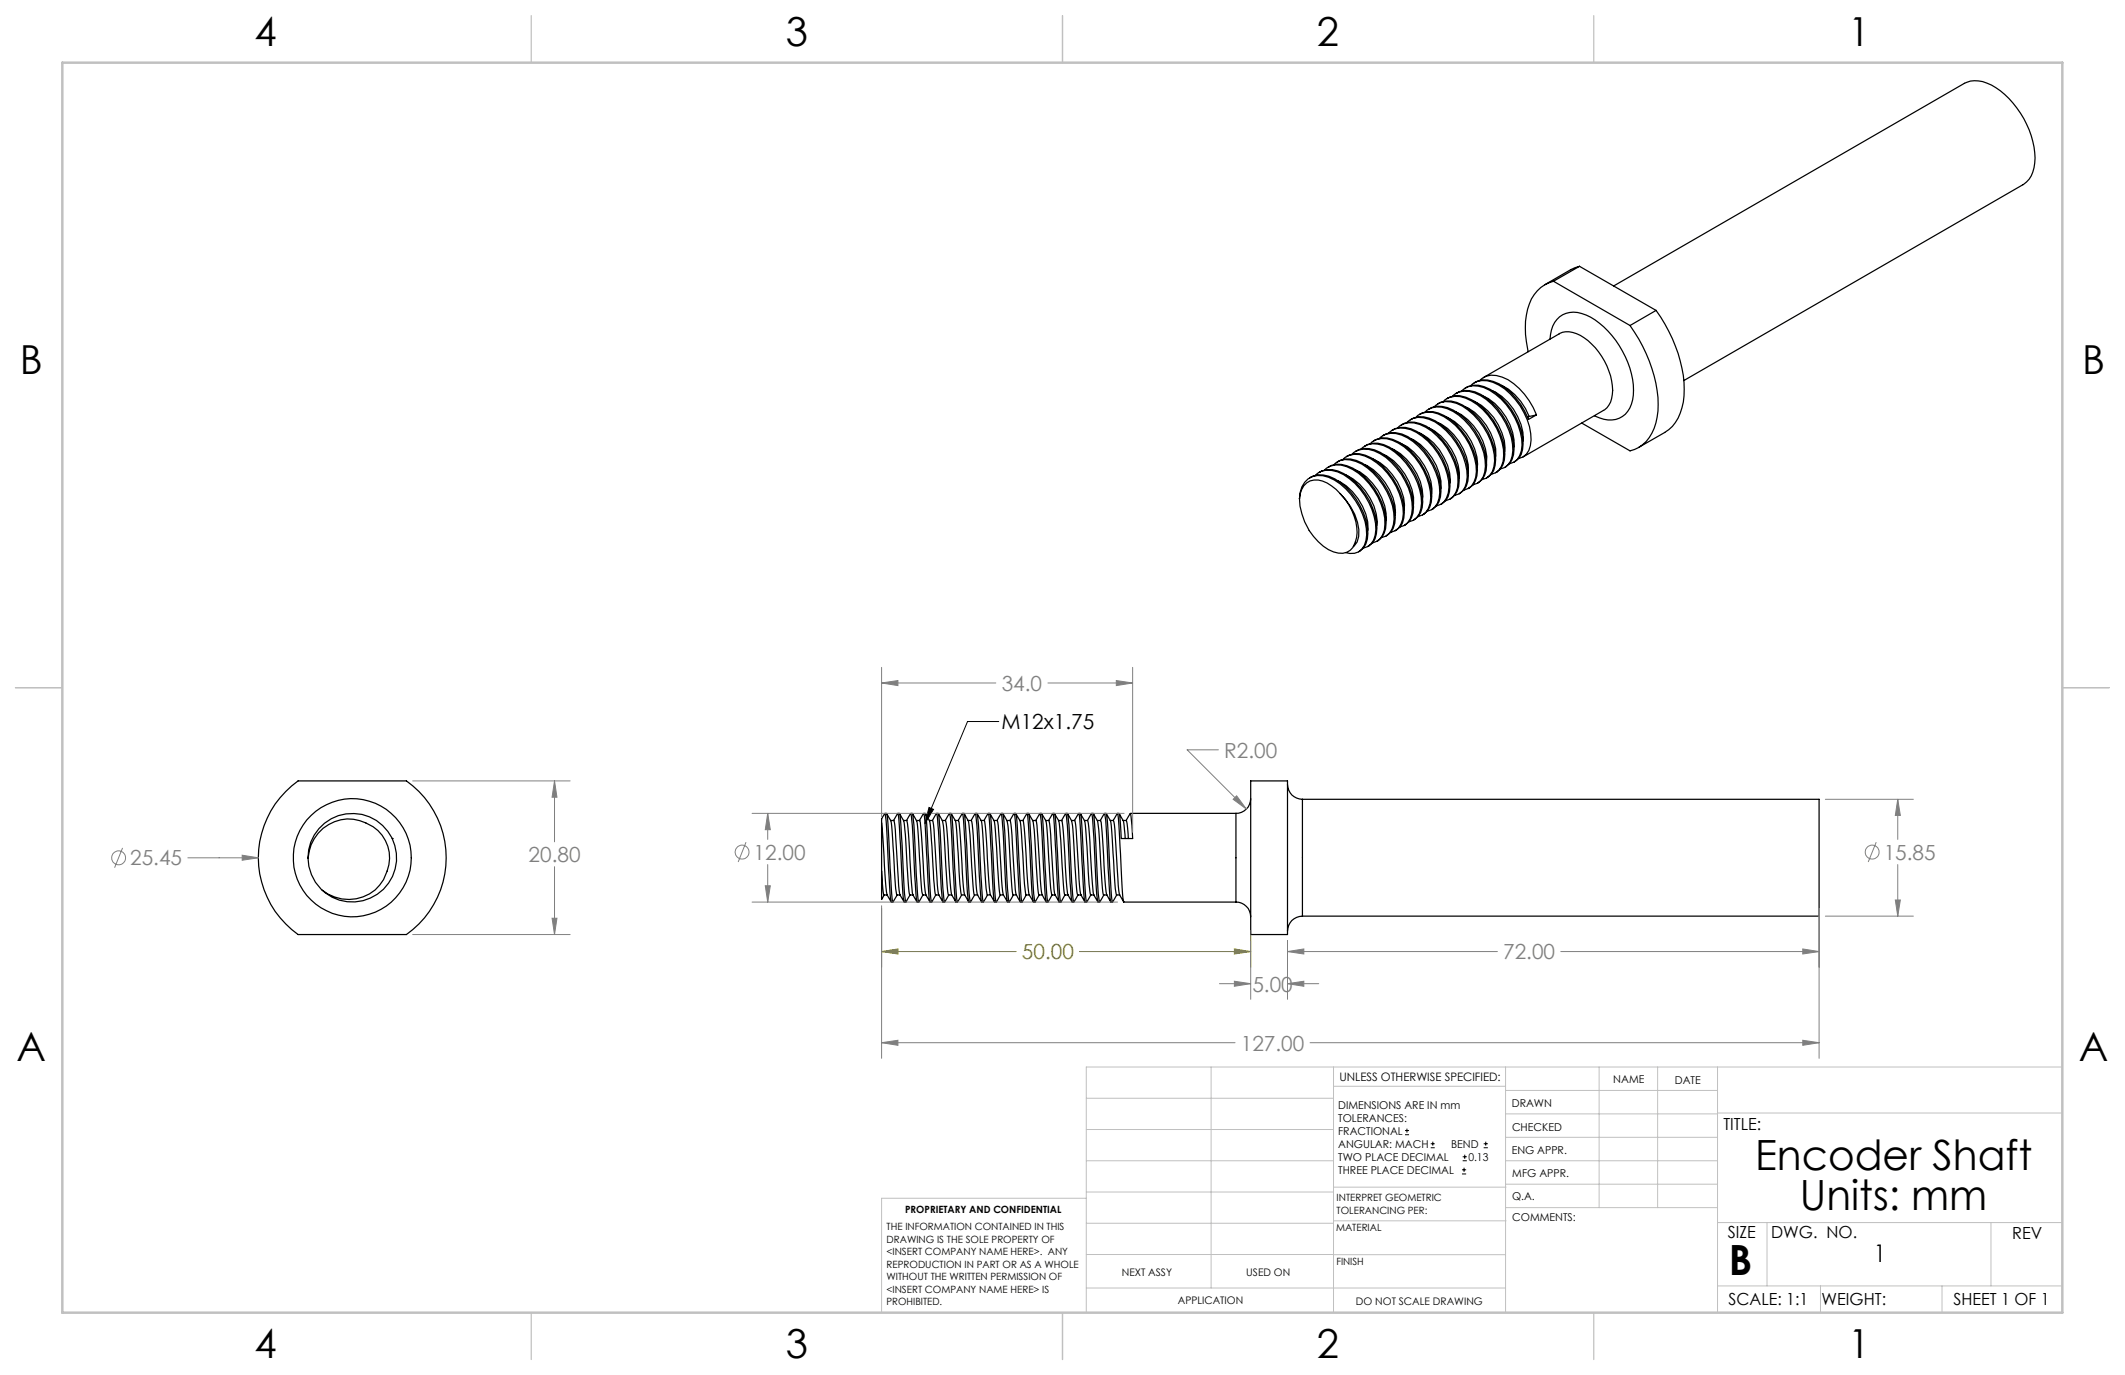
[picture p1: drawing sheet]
<svg xmlns="http://www.w3.org/2000/svg" width="432mm" height="279mm" viewBox="0 0 432 279" stroke-linecap="round" stroke-linejoin="round" font-family="sans-serif">
<g fill="none" stroke="#000" stroke-width=".25">
<path d="M315.7 57.1a7.4 7.4 0 0 0-5.3 5.7 18.5 18.5 0 0 0 .1 8.7M315.7 57.1l15.5 9M321 54.1l-1.8 .7-5.3 3.1M321 54.1l-5.3 3M321 54.1l15.5 9M327.9 58.1l71.3-41.2a6.3 6.3 0 0 1 6.4 .9 18.2 18.2 0 0 1 7.9 15.3 5.3 5.3 0 0 1-2.4 4.4l-68.9 39.8M296.1 79.8a5.4 5.4 0 0 1 6 1.1 14.1 14.1 0 0 1 5.6 10.3 3.6 3.6 0 0 1-1.9 3.8M296.1 79.8l-.3 .1M297 79.5a3.4 3.4 0 0 1 3.4-1 11.5 11.5 0 0 1 7.4 6.4 9.1 9.1 0 0 1 1 7.7 2.74 2.74 0 0 1-2.1 1.6M297.7 78.8a4.7 4.7 0 0 1 5.1 .3 13.9 13.9 0 0 1 6.7 11.1 3.8 3.8 0 0 1-1.6 3.6l-.3 .1M298.8 78.4a3.9 3.9 0 0 1 4.6-.7 13.5 13.5 0 0 1 7.7 11.7 3.6 3.6 0 0 1-2.5 3.8M299.8 77.6l-.3 .2"/>
<path d="M299.8 77.7a3.9 3.9 0 0 1 3.6-.2 12.7 12.7 0 0 1 7.1 7.4l.1 .3 1.6-.9M300.7 77.3a3.8 3.8 0 0 1 4.5-.7 13.6 13.6 0 0 1 7 7.7M301.4 76.7l15.4-8.9a4.6 4.6 0 0 1 5.1 .9 13.7 13.7 0 0 1 5.7 11.5 3.9 3.9 0 0 1-1.8 3.2l-16.3 9.5M303.3 79.4a11.4 11.4 0 0 1 6.2 9.9v.3M305 78.3a11.1 11.1 0 0 1 5.7 6.3M315 68.9a5.1 5.1 0 0 1 3.9-5.4 8.9 8.9 0 0 1 7 2.9 18.5 18.5 0 0 1 6 13.9 5 5 0 0 1-4.3 5 6.9 6.9 0 0 1-3.6-.8M331.2 66.1a28.4 28.4 0 0 1 5.7 17.4 9.2 9.2 0 0 1-3.9 7.4l-1.8 .7-9.8-5.6M336.5 63.1a27.8 27.8 0 0 1 5.7 17.3 9 9 0 0 1-3.9 7.5l-5.3 3M336.5 63.1l-5.3 3M266.4 96.9l-.3 .2M266.4 97a4 4 0 0 1 3.6-.2 13.6 13.6 0 0 1 8 11.6 3.9 3.9 0 0 1-1.7 3.6M267.3 96.6a3.4 3.4 0 0 1 3.4-1 11.5 11.5 0 0 1 7.4 6.5 9.3 9.3 0 0 1 1 7.6 2.85 2.85 0 0 1-2.1 1.7"/>
<path d="M268 96a4.7 4.7 0 0 1 5 .2 13.9 13.9 0 0 1 6.8 11.1 3.8 3.8 0 0 1-1.6 3.6l-.3 .2M269.1 95.5a3.9 3.9 0 0 1 4.5-.7 13.5 13.5 0 0 1 7.8 11.7 3.3 3.3 0 0 1-2.5 3.8M270.1 94.8l-.2 .1M270.1 94.8a3.9 3.9 0 0 1 3.6-.1 12.7 12.7 0 0 1 7.1 7.4 9.1 9.1 0 0 1 .4 6.3 2.83 2.83 0 0 1-1.4 1.6M271 94.5a3.7 3.7 0 0 1 4.5-.7 13.2 13.2 0 0 1 7 7.6 8.7 8.7 0 0 1 .3 6.2 2.61 2.61 0 0 1-2.1 1.6M271.8 97.7a11.4 11.4 0 0 1 6.2 9.8l-.1 .3M272 93.8a4.5 4.5 0 0 1 4.8 .3 14.3 14.3 0 0 1 6.7 11.1 3.9 3.9 0 0 1-1.6 3.6M272 93.7l-.3 .2M272.8 93.4a3.8 3.8 0 0 1 4.6-.7 13.7 13.7 0 0 1 7.8 11.7 3.7 3.7 0 0 1-2.6 3.8M273.5 96.5a11.6 11.6 0 0 1 6.4 9.4l-.1 .9M273.6 92.8a4.7 4.7 0 0 1 5 .2 13.9 13.9 0 0 1 6.8 11.1 3.8 3.8 0 0 1-1.7 3.6l-.2 .1M274.7 92.3a3.9 3.9 0 0 1 4.5-.7 13.5 13.5 0 0 1 7.8 11.7 3.5 3.5 0 0 1-2.5 3.8"/>
<path d="M275.5 95.5a11.1 11.1 0 0 1 6.1 10.3M275.7 91.6l-.3 .1M275.7 91.6a4 4 0 0 1 3.6-.2 13.6 13.6 0 0 1 7.9 11.6 3.8 3.8 0 0 1-1.8 3.8M276.5 91.3a3.9 3.9 0 0 1 4.6-.8 13.8 13.8 0 0 1 7.8 11.7 3.6 3.6 0 0 1-2.6 3.8M277.3 94.4a11.6 11.6 0 0 1 6.3 9.8l-.1 .4M277.5 90.6a4.5 4.5 0 0 1 4.9 .3 14.3 14.3 0 0 1 6.7 11.1 3.6 3.6 0 0 1-1.9 3.7M277.5 90.5l-.2 .1M278.4 90.2a3.8 3.8 0 0 1 4.5-.7 13.7 13.7 0 0 1 7.8 11.7 3.7 3.7 0 0 1-2.5 3.8M279 93.3a11.7 11.7 0 0 1 6.4 9.3l-.1 1M279.4 89.4l-.2 .2M279.4 89.5a3.9 3.9 0 0 1 3.6-.2 12.7 12.7 0 0 1 7.1 7.4 8.6 8.6 0 0 1 .4 6.4 2.88 2.88 0 0 1-1.4 1.5M280.3 89.1a3.9 3.9 0 0 1 4.5-.7 13.7 13.7 0 0 1 7.8 11.7 3.6 3.6 0 0 1-2.5 3.8h-.1"/>
<path d="M281 88.5a4.6 4.6 0 0 1 5.1 .2 14.3 14.3 0 0 1 6.7 11.1 3.9 3.9 0 0 1-1.7 3.6M281.1 92.3a11.4 11.4 0 0 1 6.1 10.1v.2M282.1 88.1a4.4 4.4 0 0 1 5.7-.2 14 14 0 0 1 6.6 11.1 3.7 3.7 0 0 1-2.5 3.8M282.9 87.4a4.7 4.7 0 0 1 5 .3 13.9 13.9 0 0 1 6.7 11 3.8 3.8 0 0 1-1.6 3.6l-.2 .2M282.9 91.2a11.6 11.6 0 0 1 6.2 9.7l-.1 .5M284 87a3.9 3.9 0 0 1 4.5-.7 13.5 13.5 0 0 1 7.8 11.7 3.4 3.4 0 0 1-2.5 3.7M284.6 90.1a11.6 11.6 0 0 1 6.4 9.2l-.1 1.1M284.9 86.2l-.2 .2M285 86.3a3.9 3.9 0 0 1 3.6-.2 12.7 12.7 0 0 1 7 7.4 9.1 9.1 0 0 1 .5 6.3l-.5 .8-.7 .7M285.8 85.9a3.8 3.8 0 0 1 4.6-.7 13.7 13.7 0 0 1 7.7 10.4 4.8 4.8 0 0 1-1.6 4.8l-.9 .2M286.7 89.1a11.4 11.4 0 0 1 6.1 10v.2M286.8 85.2a4.5 4.5 0 0 1 4.8 .3 14.3 14.3 0 0 1 6.8 11.1 3.9 3.9 0 0 1-1.7 3.6"/>
<path d="M286.8 85.2l-.2 .1M287.7 84.8a3.8 3.8 0 0 1 4.5-.7 13.7 13.7 0 0 1 7.8 11.7 3.7 3.7 0 0 1-2.5 3.8M288.4 88a11.4 11.4 0 0 1 6.3 9.6l-.1 .6M288.6 84.1l-.2 .1M288.7 84.1a4.6 4.6 0 0 1 4.8 .4 13.9 13.9 0 0 1 6.7 11 4 4 0 0 1-1.6 3.6l-.3 .2M289.6 83.7a3.9 3.9 0 0 1 4.5-.7 13.7 13.7 0 0 1 7.7 11.8 3.5 3.5 0 0 1-2.4 3.7h-.1M290.2 86.9a11.7 11.7 0 0 1 6.3 9.1v1.3M290.5 83l-.2 .1M290.5 83a4 4 0 0 1 3.6-.2 13.6 13.6 0 0 1 8 11.6 3.9 3.9 0 0 1-1.7 3.6M291.4 82.7a3.4 3.4 0 0 1 3.4-1 11.5 11.5 0 0 1 7.5 6.5 9.3 9.3 0 0 1 .9 7.6 2.61 2.61 0 0 1-2 1.6M292.2 85.9a11.3 11.3 0 0 1 6.1 10.2M292.4 82a4.4 4.4 0 0 1 4.8 .3 14 14 0 0 1 6.7 11.1 3.8 3.8 0 0 1-1.6 3.6l-.3 .1"/>
<path d="M292.4 82l-.3 .1M293.3 81.6a3.8 3.8 0 0 1 4.5-.7 13.5 13.5 0 0 1 7.7 11.7 3.3 3.3 0 0 1-2.5 3.8M294 84.8a11.1 11.1 0 0 1 6.2 10.2M294 81a4.2 4.2 0 0 1 3.9-.3 12.7 12.7 0 0 1 7 7.5 9.1 9.1 0 0 1 .5 6.3 2.88 2.88 0 0 1-1.5 1.6M295.1 80.5a3.9 3.9 0 0 1 4.5-.7 13.7 13.7 0 0 1 7.8 11.7 3.5 3.5 0 0 1-2.5 3.8M295.9 83.7a11.6 11.6 0 0 1 6.2 9l-.1 1.4M297.8 82.7a11.3 11.3 0 0 1 6.2 9.9l-.1 .3M299.5 81.5a11.4 11.4 0 0 1 6.3 9.5v.8M300.4 98.1l-.2 .1M301.4 80.5a11.3 11.3 0 0 1 6.2 10.3M310.7 84.6l-.3 .2M312.2 84.3l-1.5 .3"/>
<path d="M264.1 101.3a4.2 4.2 0 0 1 4.7-4.6 11.5 11.5 0 0 1 7.5 6.5 9.3 9.3 0 0 1 .9 7.6 2.89 2.89 0 0 1-3.8 1.5M272.3 100.3a11.2 11.2 0 0 1 3.4 8.9 3.3 3.3 0 0 1-2.8 3.2 7.5 7.5 0 0 1-6-3.4 12.8 12.8 0 0 1-2.8-7.7M272.3 100.3a6.8 6.8 0 0 0-5.3-2.8 3.6 3.6 0 0 0-2.9 3.9v-.1M272.3 100.3a11.2 11.2 0 0 1 3.8 8.7l-.3 1.1-.8 1M276.3 112l-.2 .1M281.9 108.8l-.2 .1M291.1 103.4l-.2 .1M294.9 101.3l-.3 .1M296.7 100.2l-.2 .1M254.1 158.7h7.5v31.2h-7.5zM261.6 159.4a3 3 0 0 0 3.1 3M58.1 160.8l2.5-2.1h22a19.1 19.1 0 0 1 0 31.2h-22a19.1 19.1 0 0 1-2.5-29.1z"/>
<path d="M62.6 174.3a9 9 0 0 1 11.1-8.8 9 9 0 0 1 5.8 13 9 9 0 0 1-13.9 2.5M65.7 168.3a8.4 8.4 0 0 1 13.1 3.7 8.4 8.4 0 0 1-2.2 8.4 8.4 8.4 0 0 1-8.6 1.9 8.1 8.1 0 0 1-2.3-14zM79.7 170.4h.1M179.1 177v5.8l.6-.9M179.1 177l.4 4.6 .1 .3h.7M179.1 167.2l.8 11.8 .3 2.8M179.1 167.2v9.8M179.8 165.3l-.7 1.1v.8M179.8 165.3a93.8 93.8 0 0 1 .8 11.3l.5 6.6M179.8 165.3h.3M180.2 165.3l.4 .8a3.5 3.5 0 0 1 .7 2.5l.3 6.1a34.9 34.9 0 0 0 .7 7.2h.6M180.2 165.3l.2 2.3 .8 14 .2 1.7"/>
<path d="M181 166.7h.6l.2 .9 .8 12.3 .3 1.9M182.4 165.3l-.8 1.4M182.4 165.3a9.9 9.9 0 0 1 .4 3.6l.3 6.1a56.7 56.7 0 0 0 .6 8.3M182.4 165.3h.4M182.8 165.3l.4 .8a3.5 3.5 0 0 1 .7 2.5l.4 7.4a25.1 25.1 0 0 0 .6 5.9M182.8 165.3l.3 2.3 .4 8.8a30.2 30.2 0 0 0 .6 6.9M183.6 166.7h.7M184.3 166.8a128.6 128.6 0 0 1 .9 12.6 5.4 5.4 0 0 0 1.1 3.9M185 165.3l-.8 1.4M185.1 165.3a106.5 106.5 0 0 1 .8 12.8l.4 4.9 .1 .3h.3l-.3-1.7-.7-14-.3-2.3M185.1 165.3h.3M185.4 165.3l.4 .8a3.5 3.5 0 0 1 .7 2.5l.8 12.6 .2 .7h.6l.9 1.4"/>
<path d="M186.2 166.7h.6l.9-1.4 .3 2.4 .5 8.9a32.7 32.7 0 0 0 .5 6.7M186.9 166.8l.1 .3 .4 5a73.5 73.5 0 0 0 .7 9.7M187.7 165.3h.3M188 165.3l.5 .8a3.5 3.5 0 0 1 .6 2.5l.5 7.4a25.1 25.1 0 0 0 .5 5.9M188 165.3l.3 2.3 .5 8.8a30.2 30.2 0 0 0 .5 6.9M188.8 166.7h.7M189.5 166.7a98.4 98.4 0 0 1 .9 11.7l.3 3.4M190.3 165.3l-.8 1.4M190.3 165.3a1.73 1.73 0 0 1 .2 1.4l.5 8.3a55.2 55.2 0 0 0 .6 8.2M190.3 165.3h.3M190.7 165.3l.8 1.5 .2 1 .5 8.2a25.1 25.1 0 0 0 .6 5.9h.6l.8 1.4M190.7 165.3l.3 3.5 .6 11.8 .3 2.7h-.3l-.9-1.5"/>
<path d="M191.5 166.7h.6M192.1 166.8a62.8 62.8 0 0 1 .8 9.4l.5 5.6M192.9 165.3l-.8 1.4M192.9 165.3a93.8 93.8 0 0 1 .8 11.3 36.5 36.5 0 0 0 .5 6.7h.4l-.3-1.7-.7-14-.3-2.3M192.9 165.3h.4M193.3 165.3l.4 .8a3.5 3.5 0 0 1 .7 2.5l.4 6.1a34.9 34.9 0 0 0 .6 7.2M194.7 166.8l.2 .3 .4 4.9a77.4 77.4 0 0 0 .7 9.8M195.5 165.3l-.8 1.4h-.6M195.5 165.3a9.9 9.9 0 0 1 .4 3.6l.6 11.8 .3 2.5M195.5 165.3h.4M195.9 165.3l.4 .8a3.5 3.5 0 0 1 .7 2.5l.4 7.4a25.1 25.1 0 0 0 .6 5.9h.6l.9 1.4M195.9 165.3l.3 2.3 .4 8.8a30.2 30.2 0 0 0 .6 6.9h-.4"/>
<path d="M196.7 166.7h.7M197.4 166.7a73.7 73.7 0 0 1 .8 10l.2 4.1 .2 1M198.2 165.3h.3M198.5 165.3l.5 .8a3.5 3.5 0 0 1 .6 2.5l.8 12 .2 1.3h.7M198.5 165.3l.3 2.3 .8 14 .2 1.7h-.3a164.8 164.8 0 0 1-1-15.6l-.1-1a1.73 1.73 0 0 0-.2-1.4l-.9 1.4M199.4 166.7h.6M200 166.8a59.5 59.5 0 0 1 .7 9.3l.6 5.7M200.8 165.3l-.8 1.4M200.8 165.3a27.7 27.7 0 0 1 .5 6.5l.5 8.9 .3 2.5M200.8 165.3h.3M201.2 165.3l.4 .8a3.5 3.5 0 0 1 .6 2.5l.5 7.4a25.1 25.1 0 0 0 .6 5.9M201.2 165.3l.2 2.3 .5 8.8a30.2 30.2 0 0 0 .6 6.9h-.4"/>
<path d="M202.6 166.8l.2 .9 .7 11.1 .4 3M203.4 165.3l-.8 1.4h-.6M203.4 165.3l.4 3.6 .3 6.1a55.2 55.2 0 0 0 .6 8.2M203.4 165.3h.4M203.8 165.3l.8 1.5 .2 1 .8 11.9 .3 2.2M203.8 165.3l.4 3.5 .5 11.8 .4 2.7M205.2 166.8a66.9 66.9 0 0 1 .8 9.8l.2 3a5 5 0 0 0 1.1 3.7M206.1 165.3h.3M206.4 165.3l.4 .8a3.5 3.5 0 0 1 .7 2.5l.4 6.1a34.9 34.9 0 0 0 .6 7.2M206.4 165.3l.3 2.3 .5 8.8a38.3 38.3 0 0 0 .5 6.9h-.3a140.2 140.2 0 0 1-1-14.4l-.2-2.9-.1-.7-.9 1.4h-.6M207.9 166.8a67.4 67.4 0 0 1 .8 10.9l.4 4.1M208.7 165.3h.3"/>
<path d="M209.1 165.3l.3 .8a5.7 5.7 0 0 1 .8 3.5l.4 6.4a25.1 25.1 0 0 0 .5 5.9h.7M209.1 165.3l.2 2.3 .5 8.8a31.3 31.3 0 0 0 .5 6.9h-.3a126.3 126.3 0 0 1-.9-13l-.2-3.6a1.73 1.73 0 0 0-.2-1.4l-.8 1.4h-.7M209.8 166.7h.7l.1 .3 .4 4.8a73.7 73.7 0 0 0 .8 10M211.3 165.3l-.8 1.4M211.3 165.3a93.8 93.8 0 0 1 .8 11.3 35 35 0 0 0 .5 6.7M211.3 165.3h.3M211.7 165.3l.4 .8a3.5 3.5 0 0 1 .7 2.5l.6 11.1 .3 2.2M211.7 165.3l.2 2.3 .8 14 .2 1.7M212.5 166.7h.6M213.9 165.3l-.8 1.4M213.9 165.3a27.7 27.7 0 0 1 .6 6.5l.4 8.9 .3 2.6a5.1 5.1 0 0 1-1.1-3.7l-.6-9.9-.4-2.9M213.9 165.3h.3"/>
<path d="M214.3 165.3l.4 .8a3.5 3.5 0 0 1 .7 2.5l.4 7.4a25.1 25.1 0 0 0 .6 5.9M214.3 165.3l.3 2.3 .4 8.8a30.2 30.2 0 0 0 .6 6.9M215.7 166.8a51.8 51.8 0 0 1 .8 9.1l.3 4.4 .2 1.5M216.5 165.3l-.8 1.4h-.6M216.6 165.3a154.7 154.7 0 0 1 .9 14.2l.3 3.5 .1 .3h.3l-.4-4-.6-11.7-.3-2.3M216.6 165.3h.3M216.9 165.3l.8 1.5 .2 1 .9 13.4 .2 .7h.6M217.7 166.7h.7l.1 .3 .4 4.7a77.2 77.2 0 0 0 .7 10.1M219.1 165.3l-.8 1.4M219.2 165.3a101.7 101.7 0 0 1 .8 11.3l.5 6.6M219.2 165.3h.3M219.5 165.3l.5 .8a3.5 3.5 0 0 1 .6 2.5l.4 6.1a34.9 34.9 0 0 0 .7 7.2"/>
<path d="M219.5 165.3l.3 2.3 .5 8.8a36.9 36.9 0 0 0 .5 6.9M221 166.8l.3 1.5 .6 9.7 .3 3.8M221.8 165.3l-.8 1.4h-.7M221.8 165.3a9.9 9.9 0 0 1 .4 3.6l.3 6.1a48 48 0 0 0 .6 8.3M221.8 165.3h.3M222.2 165.3l.4 .8a5.7 5.7 0 0 1 .7 3.5l.4 6.4a25.1 25.1 0 0 0 .6 5.9M222.2 165.3l.4 4.8 .3 6.3a30.2 30.2 0 0 0 .5 6.9M223 166.7h.6M223.6 166.8a4.6 4.6 0 0 1 .3 2.3l.3 3.1a68 68 0 0 0 .7 9.6M224.4 165.3l-.8 1.4M224.4 165.3a93.8 93.8 0 0 1 .8 11.3l.5 6.6M224.4 165.3h.4"/>
<path d="M224.8 165.3l.4 .8a3.5 3.5 0 0 1 .7 2.5l.4 6.1a34.9 34.9 0 0 0 .6 7.2M224.8 165.3l.3 2.3 .7 14 .3 1.7h-.4l-.8-1.5M225.6 166.7h.6M226.2 166.7l.9-1.4 .2 1.4 .5 8.3a56.7 56.7 0 0 0 .6 8.3h22.7M226.2 166.7l.4 2 .6 11.2 .3 1.9M227 165.3h.4M227.4 165.3l.4 .8a3.5 3.5 0 0 1 .7 2.5l.1 1.8M228.2 166.7h.7M228.9 166.8l.4 3.6M229.7 165.3l-.9 1.5M229.7 165.3l.5 5.1h-2.3l-.5-5.1M229.7 165.3h21.4"/>
<path d="M251.1 165.3v18M254.1 162.3a3 3 0 0 1-3 3M264.7 162.4h104.9v23.8h-104.9M264.7 162.4v23.8M180.2 181.8l.9 1.5h.3M182.3 181.9l-.8 1.4M182.9 181.9l.8 1.4M183.7 183.3h.4M184.9 181.9h.6M184.9 181.9l-.8 1.4M187.5 181.9l-.8 1.4M189 183.3h.3"/>
<path d="M190.1 181.9l-.8 1.4M190.1 181.9h.7M192.8 181.9l-.8 1.4M195.4 181.9l-.8 1.4M195.4 181.9h.6M196 181.8l.8 1.5M196.8 183.3h.1M198 181.9l-.8 1.4M200.7 181.9l-.9 1.4M201.3 181.8l.8 1.5M202.1 183.3h.1M203.3 181.9l-.8 1.4"/>
<path d="M203.3 181.9h.6M203.9 181.8l.8 1.5h.4M205.9 181.9h.6M205.9 181.9l-.8 1.4M208.5 181.9l-.8 1.4M208.5 181.9h.7M209.1 181.8l.9 1.5M211.2 181.9l-.8 1.4M211.8 181.8l.8 1.5M212.6 183.3h.3M213.7 181.9h.7M213.8 181.9l-.8 1.4"/>
<path d="M215.2 183.3h.1M215.2 183.3h.4M216.4 181.9l-.8 1.4M216.4 181.9h.6l.8 1.4M219 181.9l-.8 1.4M219.6 181.8l.9 1.5h.3M221.7 181.9l-.9 1.4M221.7 181.9h.6M222.2 181.9l.9 1.4M223.1 183.3h.3M224.3 181.9h.6M224.3 181.9l-.8 1.4"/>
<path d="M226.9 181.9l-.8 1.4M226.9 181.9h.6M227.5 181.9l.8 1.4M251.1 183.3a3 3 0 0 1 3 3M264.7 186.2a3 3 0 0 0-3.1 3"/>
<circle cx="71.6" cy="174.3" r="12"/>
</g>
<g fill="none" stroke="#808080" stroke-width=".2">
<path d="M179.1 138.8l3.4-.5v1zM179.1 135.6v30.3M179.1 138.8h23.3M212.9 138.8h17.3M226.8 138.3l3.4 .5-3.4 .5zM230.2 135.6v33.5M83.9 158.7h32M112.7 158.7l.5 3.3h-1zM112.7 158.7v12.4M247.6 152.4h-6.4l12.1 12M24.9 172.3l-1.6 4M38.2 174.3h14.3"/>
<path d="M49.2 173.8l3.3 .5-3.3 .5zM112.7 176.1v13.8M151.6 171.1l-1.6 4.1M152.8 165.3h75.6M155.5 180h1l-.5 3.3zM156 165.3l.5 3.3h-1zM156 165.3v5.3M156 175.7v7.6M250.6 162.4l.7-.7 2 2.7zM370.9 162.4h17.9M381.2 171.1l-1.6 4.1M385.6 162.4l.6 3.3h-1.1z"/>
<path d="M385.6 162.4v8.2M385.6 175.7v10.5M83.9 189.9h32M112.2 186.6h1l-.5 3.3zM152.8 183.3h74.3M179.1 184v31.1M247.8 199.9h6.3M250.8 199.4l3.3 .5-3.3 .5zM254.1 191.2v11.9M261.6 191.2v11.9M261.6 193.4h42.7M261.6 199.9h6.4"/>
<path d="M261.6 193.4l3.3-.6v1.1zM261.6 199.9l3.3-.5v1zM317.1 193.4h52.5M366.3 192.8l3.3 .6-3.3 .5zM369.6 184.6v30.5M370.9 186.2h17.9M385.1 182.9h1.1l-.6 3.3zM179.1 211.9l3.4-.5v1zM179.1 211.9h71.9M266.2 211.9h103.4M366.3 211.4l3.3 .5-3.3 .5z"/>
<circle cx="24.1" cy="174.3" r="1.4"/>
<circle cx="150.8" cy="173.2" r="1.4"/>
<circle cx="380.4" cy="173.2" r="1.41"/>
</g>
<g fill="none" stroke="#000" stroke-width=".2">
<path d="M203 146.6h-6.4l-8.6 20.7M188.8 164.1l.9 .4-1.7 2.8zM285.5 230.6h.8M285.5 229.7h.8M285.9 229.3v.9M290.7 233.2h.8M290.7 232.4h.8M291.1 232v.8M297.1 238.5h.8M297.1 237.7h.8M297.2 235.9h.9M297.2 235.1h.9"/>
<path d="M297.5 237.3v.8M297.6 234.6v.9M301.5 233.2h.8M301.5 232.4h.8M301.9 232v.8"/>
</g>
<path d="M179.1 193.4l3.4-.6v1.1zM179.1 184.6v11.9M179.1 193.4h27.4M219.4 193.4h34.7M250.8 192.8l3.3 .6-3.3 .5zM254.1 189.1v7.4" fill="none" stroke="#808000" stroke-width=".2"/>
<g fill="none" stroke="#c0c0c0" stroke-width=".2">
<path d="M246.1 216.8v44.9M271 216.8v49.9M305.9 216.8v49.9M324.9 216.8v28.6M336.8 216.8v28.6M349 216.8v49.9M419.1 216.8h-198.4v49.9M220.7 235.9h50.3M220.7 229.5h50.3M220.7 223.2h50.3M271 220.7h34.9M305.9 231.1h43.1"/>
<path d="M305.9 226.3h43.1M305.9 221.6h43.1M305.9 235.9h43.1M349 226.2h70.1M220.7 248.6h50.3M220.7 242.2h50.3M220.7 254.9h50.3M220.7 243.5h-41.6v23.2M271 255h34.9M271 248.1h35M271 241.2h35M305.9 240.6h43.1"/>
<path d="M306 245.4h43M349 248.4h70.1M359.1 248.4v12.9M404.6 248.4v12.9M220.7 261.7h85.2M349 261.3h70.1M369.9 261.3v5.4M394.6 261.3v5.4"/>
</g>
<path d="M108 3.2v9.5M215.9 3.2v9.5M323.8 3.2v9.5M3.1 139.7h9.6M419.1 139.7h9.5M108 266.7v9.6M215.9 266.7v9.6M323.8 266.7v9.6" fill="none" stroke="#c0c0c0" stroke-width=".25"/>
<path d="M12.7 12.7h406.4v254h-406.4z" fill="none" stroke="#c0c0c0" stroke-width=".5"/>
<path d="M188.8 164.1l.9 .4-1.7 2.8z" fill="#000"/>
<path d="M250.8 192.8l3.3 .6-3.3 .5zM179.1 193.4l3.4-.6v1.1z" fill="#808000"/>
<path d="M112.7 158.7l.5 3.3h-1zM112.2 186.6h1l-.5 3.3zM49.2 173.8v1l3.3-.5zM366.3 211.4l3.3 .5-3.3 .5zM179.1 211.9l3.4-.5v1zM226.8 138.3l3.4 .5-3.4 .5zM179.1 138.8l3.4-.5v1zM261.6 193.4l3.3-.6v1.1zM366.3 192.8l3.3 .6-3.3 .5zM250.8 199.4l3.3 .5-3.3 .5zM261.6 199.9l3.3-.5v1zM385.1 182.9h1.1l-.6 3.3zM385.6 162.4l.6 3.3h-1.1zM155.5 180h1l-.5 3.3zM156 165.3l.5 3.3h-1zM250.6 162.4l2.7 2-2-2.7z" fill="#808080"/>
<g font-size="8.5">
<text x="356.6" y="237.7">Encoder Shaft</text>
<text x="365.7" y="245.8">Units: mm</text>
<text x="351.3" y="259">B</text>
</g>
<g font-size="8.1">
<text x="51.7" y="9.3">4</text>
<text x="159.7" y="9.3">3</text>
<text x="267.6" y="9.3">2</text>
<text x="375.6" y="9.3">1</text>
<text x="4" y="76">B</text>
<text x="423.1" y="76">B</text>
<text x="3.3" y="215.7">A</text>
<text x="422.4" y="215.7">A</text>
<text x="51.7" y="276">4</text>
<text x="159.7" y="276">3</text>
<text x="267.6" y="276">2</text>
<text x="375.6" y="276">1</text>
</g>
<text font-size="4.9" x="380.8" y="256.5">1</text>
<g font-size="4.2" fill="#808080">
<text x="203.6" y="140.4">34.0</text>
<text x="248.8" y="154">R2.00</text>
<text x="26.5" y="175.8">25.45</text>
<text x="107.4" y="175.2">20.80</text>
<text x="153.1" y="174.7">12.00</text>
<text x="382.8" y="174.7">15.85</text>
<text x="305.4" y="194.9">72.00</text>
<text x="254.5" y="201.5">5.00</text>
<text x="252.2" y="213.5">127.00</text>
</g>
<text font-size="4.2" x="203.5" y="148.2">M12x1.75</text>
<text font-size="4.2" fill="#808000" x="207.7" y="194.9">50.00</text>
<g font-size="3.4">
<text x="350.2" y="229.5">TITLE:</text>
<text x="351.1" y="251.6">SIZE</text>
<text x="359.9" y="251.6">DWG. NO.</text>
<text x="408.9" y="251.7">REV</text>
<text x="351.2" y="265.2">SCALE: 1:1</text>
<text x="370.1" y="265.3">WEIGHT:</text>
<text x="396.9" y="265.2">SHEET 1 OF 1</text>
</g>
<text font-size="2.4" x="272.2" y="219.7">UNLESS OTHERWISE SPECIFIED:</text>
<g font-size="2.2">
<text x="327.8" y="220.1">NAME</text>
<text x="340.3" y="220.2">DATE</text>
<text x="271.9" y="225.3">DIMENSIONS ARE IN mm</text>
<text x="271.9" y="227.9">TOLERANCES:</text>
<text x="307.2" y="224.9">DRAWN</text>
<text x="271.9" y="230.6">FRACTIONAL</text>
<text x="271.9" y="233.2">ANGULAR: MACH</text>
<text x="294.9" y="233.2">BEND</text>
<text x="307.3" y="229.8">CHECKED</text>
<text x="271.9" y="238.5">THREE PLACE DECIMAL</text>
<text x="271.9" y="235.9">TWO PLACE DECIMAL</text>
<text x="298.4" y="235.9">0.13</text>
<text x="307.2" y="234.5">ENG APPR.</text>
<text x="307.3" y="239.2">MFG APPR.</text>
<text x="307.3" y="243.9">Q.A.</text>
<text x="307.3" y="248.1">COMMENTS:</text>
</g>
<g font-size="2.1">
<text x="227.9" y="259.2">NEXT ASSY</text>
<text x="253.3" y="259.2">USED ON</text>
<text x="239.3" y="265">APPLICATION</text>
<text x="275.5" y="265.1">DO NOT SCALE DRAWING</text>
</g>
<g font-size="2">
<text x="271.6" y="244.1">INTERPRET GEOMETRIC</text>
<text x="180.2" y="250">THE INFORMATION CONTAINED IN THIS</text>
<text x="183.9" y="246.4">PROPRIETARY AND CONFIDENTIAL</text>
<text x="271.5" y="250.2">MATERIAL</text>
<text x="271.6" y="246.6">TOLERANCING PER:</text>
<text x="180.2" y="252.5">DRAWING IS THE SOLE PROPERTY OF</text>
<text x="180.2" y="255.1">&lt;INSERT COMPANY NAME HERE&gt;. ANY</text>
<text x="180.2" y="257.6">REPRODUCTION IN PART OR AS A WHOLE</text>
<text x="271.5" y="257">FINISH</text>
<text x="180.2" y="260.1">WITHOUT THE WRITTEN PERMISSION OF</text>
<text x="180.2" y="262.6">&lt;INSERT COMPANY NAME HERE&gt; IS</text>
<text x="180.2" y="265.2">PROHIBITED.</text>
</g>
</svg>
